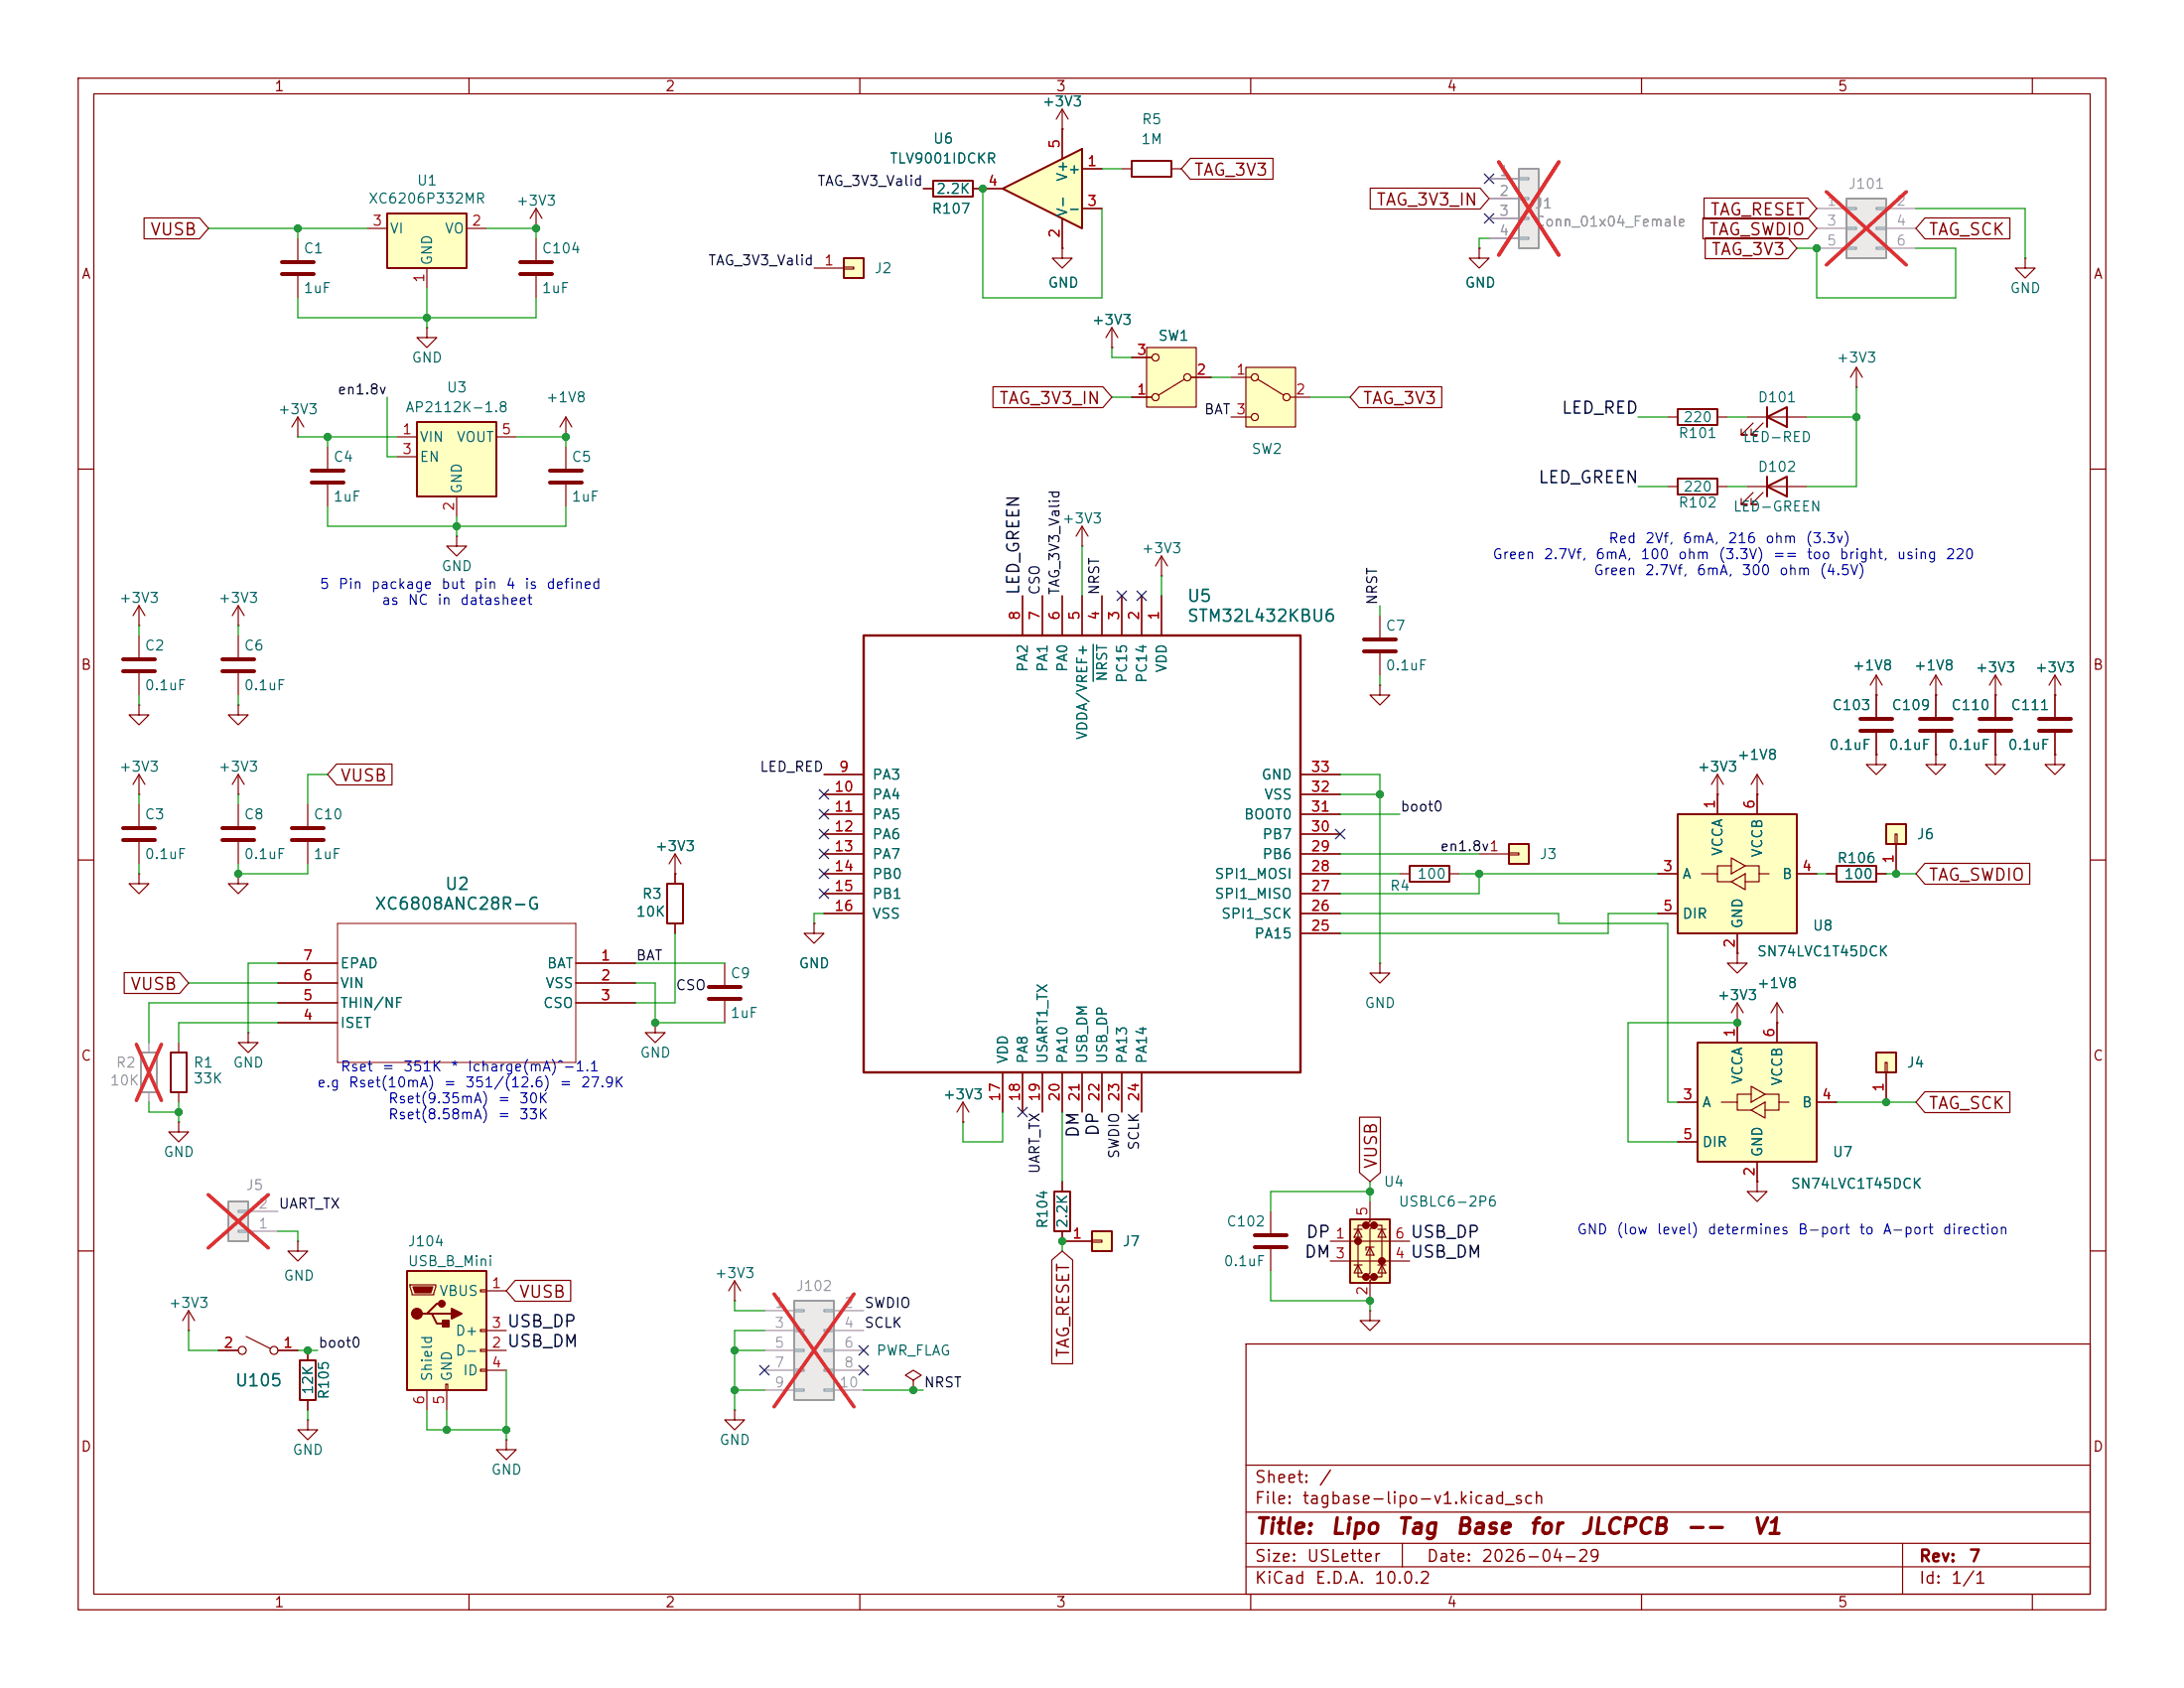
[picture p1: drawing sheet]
<svg xmlns="http://www.w3.org/2000/svg" width="279mm" height="216mm" viewBox="0 0 279 216" stroke-linecap="round" stroke-linejoin="round" font-family="sans-serif">
<g fill="none" stroke="#840000" stroke-width=".15">
<path d="M10 10h259.4v195.9h-259.4zM12 12h255.4v191.9h-255.4zM60 10v2M110 10v2M160 10v2M210 10v2M260 10v2M10 60h2M267.4 60h2M10 110h2M267.4 110h2M10 160h2"/>
<path d="M159.4 171.9h108v32h-108zM267.4 160h2M159.4 197.4h108M159.4 193.4h108M159.4 187.4h108M179.4 197.4v3M243.4 197.4v6.5M60 203.9v2M110 203.9v2M159.4 200.4h108M160 203.9v2M210 203.9v2"/>
<path d="M260 203.9v2"/>
</g>
<path d="M240 134.6h2.6v2.6h-2.6z" fill="#ffffc2"/>
<path d="M240 134.6h2.6v2.6h-2.6z" fill="none" stroke="#840000" stroke-width=".25"/>
<path d="M135.9 31.8v1.2h1.3l-1.3 1.3-1.3-1.3h1.3M135.9 31.8h.1M142.2 44.5h.1M142.2 41.9l-.7 1.3M142.2 41.9l.8 1.3M142.2 41.9v2.6M241.2 135.9h.2v1.3h-.2zM241.3 137.2v3.8M22.9 143.5v1.3h1.2l-1.2 1.3-1.3-1.3h1.3M22.9 143.5h.1M38.1 158.8v1.2h1.3l-1.3 1.3-1.3-1.3h1.3M38.1 158.8h.1" fill="none" stroke="#840000" stroke-width=".15"/>
<path d="M146.7 44.5h6.3v7.6h-6.3z" fill="#ffffc2"/>
<g fill="none" stroke="#840000" stroke-width=".15">
<path d="M68.6 29.2h.1M68.6 26.7l-.8 1.2M68.6 26.7l.7 1.2M68.6 26.7v2.5M144.8 50.8h2.5M144.8 45.7h2.5M146.7 44.5h6.3v7.6h-6.3zM151.5 48.5l-3.3 2M152.4 48.3h2.5M224.8 151.1v1.3h1.3l-1.3 1.3-1.3-1.3h1.3M224.8 151.1h.1M27.9 172.7h2.6"/>
<path d="M31.5 170.9l3 1.6M35.6 172.7h2.5M39.4 172.7v1.3M39.4 179.1v1.2M116.8 176.5l1.1-.6-1.1-.6-1 .6 1 .6v1.3M116.8 177.8h.1M64.8 184.2v1.2h-1.3l1.3 1.3 1.2-1.3h-1.2M64.8 184.2h.1"/>
<circle cx="147.8" cy="45.7" r=".46"/>
<circle cx="147.8" cy="50.8" r=".46"/>
<circle cx="151.9" cy="48.3" r=".46"/>
<circle cx="31" cy="172.7" r=".51"/>
<circle cx="35.1" cy="172.7" r=".51"/>
</g>
<path d="M38.4 174h2v5.1h-2z" fill="none" stroke="#840000" stroke-width=".25"/>
<path d="M52.1 162.6h10.1v15.2h-10.1z" fill="#ffffc2"/>
<path d="M134.9 152.4h2v5.1h-2zM52.1 162.6h10.1v15.2h-10.1zM54.6 168h.6l.7 1.3h1.2M55.2 168h2.6M56.5 166.8h-.6l-1.3 1.2h-.6" fill="none" stroke="#840000" stroke-width=".25"/>
<g fill="none" stroke="#840000" stroke-width=".15">
<path d="M17.8 90.2v1.2h-1.3l1.3 1.3 1.2-1.3h-1.2M17.8 90.2h.1M30.5 99.1l-.8 1.2M30.5 99.1l.7 1.2M30.5 99.1v2.5M30.5 101.6h.1M135.9 151.1v1.3M135.9 157.5v1.3M52.5 164.3h3.3v.3l-.3 1h-2.8zM54.6 177.8v2.5M57 177h.3v.8h-.3zM57.1 177.8v2.5"/>
<path d="M61.5 165h.7v.2h-.7zM61.5 170.1h.7v.2h-.7zM61.5 172.6h.7v.2h-.7zM61.5 175.1h.7v.3h-.7zM62.2 165.1h2.6M62.2 172.7h2.6M62.2 170.2h2.6M62.2 175.3h2.6M175.3 167.6v1.3h1.2l-1.2 1.3-1.3-1.3h1.3M175.3 167.6h.1"/>
</g>
<path d="M52.8 164.6h2.6l-.3 .8h-2z" fill="#840000" stroke="#840000" stroke-width=".15"/>
<g fill="#840000" stroke="#840000" stroke-width=".25">
<path d="M56.6 168.9h.8v.8h-.8z"/>
<path d="M57.8 167.4l1.3 .6-1.3 .7z"/>
<circle cx="53.3" cy="168" r=".63"/>
<circle cx="56.5" cy="166.8" r=".38"/>
</g>
<path d="M172.7 156h5.1v8.1h-5.1z" fill="#ffffc2"/>
<g fill="#840000" stroke="#840000" stroke-width=".51">
<circle cx="173.7" cy="158.7" r=".25"/>
<circle cx="174.8" cy="156.7" r=".25"/>
<circle cx="174.8" cy="163.3" r=".25"/>
<circle cx="175.8" cy="156.7" r=".25"/>
<circle cx="175.8" cy="163.3" r=".25"/>
<circle cx="176.8" cy="161.3" r=".25"/>
</g>
<g fill="none" stroke="#840000" stroke-width=".15">
<path d="M38.1 55.9h.1M38.1 53.3l-.8 1.3M38.1 53.3l.8 1.3M38.1 53.3v2.6M41.9 57.2v2.7M17.8 77.5v2.5M17.8 77.5l-.8 1.2M17.8 77.5l.7 1.2M30.5 77.5v2.5M30.5 77.5l-.8 1.2M30.5 77.5l.7 1.2M41.9 62v2.8"/>
<path d="M130.8 76.2v5.1M133.3 76.2v5.1M135.9 76.2v5.1M138.4 76.2v5.1M141 76.2v5.1M143.5 76.2v5.1M146 76.2v5.1M148.6 76.2v5.1M17.8 80h.1M17.8 99.1l-.8 1.2M17.8 99.1l.7 1.2M17.8 81.3v2.8"/>
<path d="M17.8 86.1v2.8M17.8 99.1v2.5M30.5 90.2v1.2h-1.3l1.3 1.3 1.2-1.3h-1.2M30.5 90.2h.1M30.5 80h.1M30.5 81.3v2.8M30.5 86.1v2.8M105.4 99.1h5.1M166.4 99.1h5M17.8 101.6h.1M105.4 101.6h5.1M105.4 104.1h5.1"/>
<path d="M105.4 106.7h5.1M105.4 109.2h5.1M105.4 111.8h5.1M105.4 114.3h5.1M105.4 116.8h5.1M166.4 101.6h5M166.4 104.1h5M166.4 106.7h5M166.4 109.2h5M166.4 111.8h5M166.4 114.3h5M166.4 116.8h5"/>
<path d="M166.4 119.4h5M128.3 137.2v5M130.8 137.2v5M133.3 137.2v5M135.9 137.2v5M138.4 137.2v5M141 137.2v5M143.5 137.2v5M146 137.2v5M176.5 123.2v1.3h1.3l-1.3 1.2-1.2-1.2h1.2M176.5 123.2h.1M170.2 158.8h10.1"/>
<path d="M173.2 157.2h1M173.7 157.2l.5 1h-1zM174.8 156.7h-1.1v6.6h1.1M175.3 153.7v2.5l-.5 .5h1l-.5 .5v5.6l-.5 .5h1l-.5 .5v2.6M175.3 159.5l.5 1h-1zM175.8 159.5h-1v.4M175.8 156.7h1v6.6h-1M176.3 157.2h1M176.8 157.2l.5 1h-1zM170.2 161.3h10.1M173.2 161.8h1M173.7 161.8l.5 1h-1z"/>
<path d="M176.3 161.8h1M176.8 161.8l.5 1h-1z"/>
</g>
<path d="M172.7 156h5.1v8.1h-5.1z" fill="none" stroke="#840000" stroke-width=".25"/>
<path d="M39.9 60.2h4M39.9 61.7h4M15.7 84.3h4.1M15.7 85.9h4.1M28.4 84.3h4.1M28.4 85.9h4.1" fill="none" stroke="#840000" stroke-width=".51"/>
<path d="M110.5 81.3h55.9v55.9h-55.9z" fill="none" stroke="#840000" stroke-width=".3"/>
<path d="M139.9 82.4v4.7" fill="none" stroke="#006464" stroke-width=".15"/>
<path d="M49.5 27.3h10.2v7h-10.2z" fill="#ffffc2"/>
<path d="M49.5 27.3h10.2v7h-10.2z" fill="none" stroke="#840000" stroke-width=".25"/>
<g fill="none" stroke="#840000" stroke-width=".15">
<path d="M38.1 30.5v2.8M38.1 35.3v2.8M47 29.2h2.5M54.6 34.3v2.5M59.7 29.2h2.5M54.6 41.9v1.3h1.3l-1.3 1.3-1.3-1.3h1.3M54.6 41.9h.1M72.4 55.9h.1M72.4 53.3l-.8 1.3M72.4 53.3l.8 1.3M72.4 53.3v2.6M58.4 68.6v1.3h1.3l-1.3 1.2-1.3-1.2h1.3"/>
<path d="M58.4 68.6h.1M176.5 78.7v2.8M176.5 87.6v1.3h-1.2l1.2 1.3 1.3-1.3h-1.3M176.5 87.6h.1M176.5 83.6v2.8"/>
</g>
<path d="M36.1 33.5h4M36.1 35.1h4M174.5 81.8h4.1M174.5 83.3h4.1" fill="none" stroke="#840000" stroke-width=".51"/>
<path d="M53.3 54h10.2v9.5h-10.2z" fill="#ffffc2"/>
<path d="M53.3 54h10.2v9.5h-10.2zM85.3 113h2.1v5.1h-2.1zM180.3 110.7h5.1v2.1h-5.1z" fill="none" stroke="#840000" stroke-width=".25"/>
<path d="M50.8 55.9h2.5M50.8 58.4h2.5M63.5 55.9h2.5M58.4 63.5v2.5M86.4 111.8h.1M86.4 109.2l-.8 1.3M86.4 109.2l.7 1.3M86.4 109.2v3.8M86.4 118.1v1.3M179.1 111.8h1.2M185.4 111.8h1.3" fill="none" stroke="#840000" stroke-width=".15"/>
<path d="M193 108h2.6v2.5h-2.6z" fill="#ffffc2"/>
<path d="M193 108h2.6v2.5h-2.6z" fill="none" stroke="#840000" stroke-width=".25"/>
<g fill="none" stroke="#840000" stroke-width=".15">
<path d="M148.6 73.7h.1M148.6 71.1l-.8 1.3M148.6 71.1l.8 1.3M148.6 71.1v2.6M189.2 109.2h3.8M193 109.1h1.3v.2h-1.3zM35.6 125.7h7.6M35.6 128.3h7.6M35.6 123.2h7.6M35.6 130.8h7.6M73.7 125.7h7.6M73.7 128.3h7.6"/>
<path d="M73.7 123.2h7.6"/>
</g>
<path d="M43.2 118.1h30.5v17.8h-30.5z" fill="none" stroke="#840000" stroke-width=".13"/>
<path d="M159.4 47h6.3v7.6h-6.3z" fill="#ffffc2"/>
<g fill="none" stroke="#840000" stroke-width=".15">
<path d="M157.5 48.3h2.5M157.5 53.3h2.5M159.4 47h6.3v7.6h-6.3zM160.9 48.5l3.3 2M165.1 50.8h2.5M138.4 69.9h.1M138.4 67.3l-.7 1.3M138.4 67.3l.8 1.3M138.4 67.3v2.6M17.8 111.8v1.2h-1.3l1.3 1.3 1.2-1.3h-1.2M17.8 111.8h.1M17.8 102.9v2.8"/>
<path d="M17.8 107.7v2.8M30.5 111.8v1.2h-1.3l1.3 1.3 1.2-1.3h-1.2M30.5 111.8h.1M30.5 102.9v2.8M30.5 107.7v2.8M39.4 102.9v2.8M39.4 107.7v2.8"/>
<circle cx="160.5" cy="48.3" r=".46"/>
<circle cx="160.5" cy="53.3" r=".46"/>
<circle cx="164.6" cy="50.8" r=".46"/>
</g>
<path d="M15.7 105.9h4.1M15.7 107.4h4.1M28.4 105.9h4.1M28.4 107.4h4.1M37.3 105.9h4.1M37.3 107.4h4.1" fill="none" stroke="#840000" stroke-width=".51"/>
<path d="M29.2 153.7h2.5v5.1h-2.5z" fill="#ebeae8"/>
<path d="M29.2 153.7h2.5v5.1h-2.5z" fill="none" stroke="#9c9b98" stroke-width=".25"/>
<path d="M30.5 157.4h1.2v.2h-1.2zM30.5 154.8h1.2v.3h-1.2zM31.7 157.5h3.9M31.7 154.9h3.9" fill="none" stroke="#9c9b98" stroke-width=".15"/>
<path d="M26.6 152.8l7.7 6.8M34.3 152.8l-7.7 6.8" fill="none" stroke="#e12e31" stroke-width=".46"/>
<path d="M118.1 24.1h1.3M124.5 24.1h1.2M31.7 132.1v1.3h1.3l-1.3 1.2-1.2-1.2h1.2M31.7 132.1h.1M123.2 143.5h.1M123.2 141l-.8 1.2M123.2 141l.8 1.2M123.2 141v2.5M39.4 181.6v1.3h-1.3l1.3 1.3 1.2-1.3h-1.2M39.4 181.6h.1" fill="none" stroke="#840000" stroke-width=".15"/>
<path d="M119.4 23.1h5.1v2h-5.1z" fill="none" stroke="#840000" stroke-width=".25"/>
<path d="M217.2 133.4h15.2v15.2h-15.2z" fill="#ffffc2"/>
<path d="M217.2 133.4h15.2v15.2h-15.2z" fill="none" stroke="#840000" stroke-width=".25"/>
<path d="M222.2 130.8v2.6M224 140h-1.8v1M224 138.9l1.8 1.1-1.8 1zM225.8 140h1.8v1h1.3M227.3 130.8v2.6M214.6 141h2.6M214.6 146.1h2.6M220.2 141h2v1h1.8M224 142l1.8-1v2zM224.8 148.6v2.5M227.6 141v1h-1.8M232.4 141h2.5" fill="none" stroke="#840000" stroke-width=".15"/>
<path d="M139.7 157.5h2.5v2.5h-2.5z" fill="#ffffc2"/>
<path d="M214.6 52.3h5.1v2.1h-5.1zM226.1 53.3l2.5-1.2v2.5zM226.1 52.1v2.5M214.6 61.2h5.1v2h-5.1zM226.1 62.2l2.5-1.2v2.5zM226.1 61v2.5M21.8 134.6h2.1v5.1h-2.1zM139.7 157.5h2.5v2.5h-2.5z" fill="none" stroke="#840000" stroke-width=".25"/>
<g fill="none" stroke="#840000" stroke-width=".15">
<path d="M72.4 57.2v2.7M213.4 53.3h1.2M219.7 53.3h1.3M223.5 53.3h7.6M224.3 54.1l-1.5 1.5h.7h-.7v-.7M225.6 54.1l-1.6 1.5h.8h-.8v-.7M237.5 49.5h.1M237.5 47l-.8 1.3M237.5 47l.8 1.3M237.5 47v2.5M72.4 62v2.8M213.4 62.2h1.2"/>
<path d="M219.7 62.2h1.3M223.5 62.2h7.6M224.3 63l-1.5 1.5h.7h-.7v-.7M225.6 63l-1.6 1.5h.8h-.8v-.7M22.9 133.4v1.2M22.9 139.7v1.3M83.8 130.8v1.3h1.3l-1.3 1.3-1.3-1.3h1.3M83.8 130.8h.1M135.9 158.8h3.8M139.7 158.6h1.3v.3h-1.3z"/>
</g>
<path d="M18 134.6h2.1v5.1h-2.1z" fill="none" stroke="#9c9b98" stroke-width=".25"/>
<path d="M19 133.4v1.2M19 139.7v1.3" fill="none" stroke="#9c9b98" stroke-width=".15"/>
<path d="M17.4 133.6l3.3 7.1M20.7 133.6l-3.3 7.1" fill="none" stroke="#e12e31" stroke-width=".46"/>
<path d="M70.4 60.2h4M70.4 61.7h4" fill="none" stroke="#840000" stroke-width=".51"/>
<path d="M241.3 105.4h2.5v2.6h-2.5z" fill="#ffffc2"/>
<path d="M241.3 105.4h2.5v2.6h-2.5z" fill="none" stroke="#840000" stroke-width=".25"/>
<path d="M242.4 106.7h.3v1.3h-.3zM242.6 108v3.8" fill="none" stroke="#840000" stroke-width=".15"/>
<path d="M107.9 33h2.6v2.6h-2.6z" fill="#ffffc2"/>
<path d="M107.9 33h2.6v2.6h-2.6z" fill="none" stroke="#840000" stroke-width=".25"/>
<g fill="none" stroke="#840000" stroke-width=".15">
<path d="M104.1 34.3h3.8M107.9 34.2h1.3v.2h-1.3zM189.2 31.8v1.2h1.3l-1.3 1.3-1.2-1.3h1.2M189.2 31.8h.1M240 88.9h.1M240 96.5v1.3h1.3l-1.3 1.3-1.2-1.3h1.2M240 96.5h.1M240 86.4v5.3M240 93.7v2.8M240 86.4l.8 1.2M240 86.4l-.7 1.2M247.6 96.5v1.3h1.3l-1.3 1.3-1.2-1.3h1.2"/>
<path d="M247.6 96.5h.1M247.6 88.9h.1M247.6 86.4v5.3M247.6 93.7v2.8M247.6 86.4l.8 1.2M247.6 86.4l-.7 1.2M255.3 96.5v1.3h1.2l-1.2 1.3-1.3-1.3h1.3M255.3 96.5h.1M255.3 88.9h.1M255.3 86.4v5.3M255.3 93.7v2.8M255.3 86.4l.7 1.2"/>
<path d="M255.3 86.4l-.8 1.2M262.9 96.5v1.3h1.3l-1.3 1.3-1.3-1.3h1.3M262.9 96.5h.1M262.9 88.9h.1M262.9 86.4l.8 1.2M262.9 86.4l-.8 1.2M262.9 86.4v5.3M262.9 93.7v2.8M104.1 118.1v1.3h1.3l-1.3 1.3-1.2-1.3h1.2M104.1 118.1h.1M92.7 123.2v2.8M92.7 128v2.8"/>
<path d="M222.2 121.9v1.3h1.3l-1.3 1.3-1.2-1.3h1.2M222.2 121.9h.1M222.2 130.8h.1M222.2 128.3l.8 1.2M222.2 128.3l-.7 1.2M222.2 128.3v2.5M227.3 130.8h.1M227.3 128.3l.8 1.2M227.3 128.3l-.7 1.2M227.3 128.3v2.5M162.6 154.9v2.8M162.6 159.8v2.8"/>
<path d="M24.1 170.2h.1M24.1 167.6l-.7 1.3M24.1 167.6l.8 1.3M24.1 167.6v2.6"/>
</g>
<path d="M238 91.9h4.1M238 93.5h4.1M245.6 91.9h4.1M245.6 93.5h4.1M253.2 91.9h4.1M253.2 93.5h4.1M260.9 91.9h4M260.9 93.5h4M90.7 126.2h4M90.7 127.8h4M160.5 158h4.1M160.5 159.5h4.1" fill="none" stroke="#840000" stroke-width=".51"/>
<path d="M194.3 21.6h2.5v10.2h-2.5z" fill="#ebeae8"/>
<path d="M194.3 21.6h2.5v10.2h-2.5z" fill="none" stroke="#9c9b98" stroke-width=".25"/>
<path d="M190.5 22.9h3.8M190.5 25.4h3.8M190.5 27.9h3.8M190.5 30.5h3.8M194.3 22.7h1.3v.3h-1.3zM194.3 25.3h1.3v.2h-1.3zM194.3 27.8h1.3v.3h-1.3zM194.3 30.4h1.3v.2h-1.3z" fill="none" stroke="#9c9b98" stroke-width=".15"/>
<path d="M191.7 20.7l7.7 11.9M199.4 20.7l-7.7 11.9" fill="none" stroke="#e12e31" stroke-width=".46"/>
<path d="M94 166.4h.1M94 163.8l-.8 1.3M94 163.8l.7 1.3M94 163.8v2.6" fill="none" stroke="#840000" stroke-width=".15"/>
<path d="M101.6 166.4h5.1v12.7h-5.1z" fill="#ebeae8"/>
<path d="M101.6 166.4h5.1v12.7h-5.1z" fill="none" stroke="#9c9b98" stroke-width=".25"/>
<g fill="none" stroke="#9c9b98" stroke-width=".15">
<path d="M97.8 167.6h3.8M97.8 170.2h3.8M97.8 172.7h3.8M97.8 175.3h3.8M97.8 177.8h3.8M101.6 167.5h1.3v.3h-1.3zM101.6 170.1h1.3v.2h-1.3zM101.6 172.6h1.3v.2h-1.3zM101.6 175.1h1.3v.3h-1.3zM101.6 177.7h1.3v.2h-1.3zM105.4 167.5h1.3v.3h-1.3zM105.4 170.1h1.3v.2h-1.3z"/>
<path d="M105.4 172.6h1.3v.2h-1.3zM105.4 175.1h1.3v.3h-1.3zM105.4 177.7h1.3v.2h-1.3zM106.7 167.6h3.8M106.7 170.2h3.8M106.7 172.7h3.8M106.7 175.3h3.8M106.7 177.8h3.8"/>
</g>
<path d="M99 165.5l10.2 14.4M109.2 165.5l-10.2 14.4" fill="none" stroke="#e12e31" stroke-width=".46"/>
<path d="M144.8 20.6h5.1v2h-5.1z" fill="none" stroke="#840000" stroke-width=".25"/>
<path d="M143.5 21.6h1.3M149.9 21.6h1.2" fill="none" stroke="#840000" stroke-width=".15"/>
<path d="M236.2 25.4h5.1v7.6h-5.1z" fill="#ebeae8"/>
<path d="M236.2 25.4h5.1v7.6h-5.1z" fill="none" stroke="#9c9b98" stroke-width=".25"/>
<path d="M232.4 26.7h3.8M232.4 29.2h3.8M232.4 31.8h3.8M236.2 26.5h1.3v.3h-1.3zM236.2 29.1h1.3v.2h-1.3zM236.2 31.6h1.3v.3h-1.3zM240 26.5h1.3v.3h-1.3zM240 29.1h1.3v.2h-1.3zM240 31.6h1.3v.3h-1.3zM241.3 26.7h3.8M241.3 29.2h3.8M241.3 31.8h3.8" fill="none" stroke="#9c9b98" stroke-width=".15"/>
<path d="M233.7 24.5l10.2 9.4M243.9 24.5l-10.2 9.4" fill="none" stroke="#e12e31" stroke-width=".46"/>
<path d="M135.9 16.5h.1M135.9 14l-.8 1.2M135.9 14l.8 1.2M135.9 14v2.5M224.8 99.1l.8 1.2M224.8 99.1l-.8 1.2M224.8 99.1v2.5M224.8 101.6h.1M94 180.3v1.3h1.2l-1.2 1.3-1.3-1.3h1.3M94 180.3h.1" fill="none" stroke="#840000" stroke-width=".15"/>
<path d="M128.3 24.1l10.1-5v10.1z" fill="#ffffc2"/>
<path d="M128.3 24.1l10.1-5v10.1zM234.9 110.7h5.1v2.1h-5.1z" fill="none" stroke="#840000" stroke-width=".25"/>
<path d="M135.9 16.5v3.8M68.6 30.5v2.8M68.6 35.3v2.8M125.7 24.1h2.6M135.9 27.9v3.9M138.4 21.6h2.6M138.4 26.7h2.6M259.1 33v1.3h1.2l-1.2 1.3-1.3-1.3h1.3M259.1 33h.1M233.7 111.8h1.2M240 111.8h1.3" fill="none" stroke="#840000" stroke-width=".15"/>
<path d="M66.5 33.5h4.1M66.5 35.1h4.1" fill="none" stroke="#840000" stroke-width=".51"/>
<path d="M214.6 104.1h15.3v15.3h-15.3z" fill="#ffffc2"/>
<path d="M214.6 104.1h15.3v15.3h-15.3z" fill="none" stroke="#840000" stroke-width=".25"/>
<g fill="none" stroke="#840000" stroke-width=".15">
<path d="M135.9 16.5h.1M135.9 16.5v3.8M18.4 27.9h7.1l1.2 1.3-1.2 1.3h-7.1zM118.1 24.1h1.3M124.5 24.1h3.8M135.9 31.8h.1M135.9 27.9v3.9M138.4 21.6h2.6M138.4 26.7h2.6M152.3 20.3h10.6v2.6h-10.6l-1.2-1.3zM175.3 24.1h14.1l1.1 1.3-1.1 1.3h-14.1zM189.2 31.8h.1"/>
<path d="M217.9 27.9h13.4l1.1 1.3-1.1 1.3h-13.4zM218 25.3h13.3l1.1 1.4-1.1 1.3h-13.3zM218.1 30.4h10.6l1.2 1.4-1.2 1.3h-10.6zM246.3 27.9h10.8v2.6h-10.8l-1.2-1.3zM127 49.5h14.1l1.1 1.3-1.1 1.3h-14.1zM142.2 44.5h.1M144.8 50.8h2.5M144.8 45.7h2.5M152.4 48.3h2.5M173.9 49.5h10.5v2.6h-10.5l-1.2-1.3zM130.8 76.2v5.1M133.3 76.2v5.1"/>
<path d="M135.9 76.2v5.1M138.4 76.2v5.1M141 76.2v5.1M143.5 76.2v5.1M146 76.2v5.1M148.6 76.2v5.1M43.1 97.7h7.1v2.7h-7.1l-1.2-1.3zM105.4 99.1h5.1M166.4 99.1h5M219.7 99.1v5M219.7 99.1l.8 1.2M219.7 99.1l-.8 1.2"/>
<path d="M240 96.5h.1M240 88.9h.1M240 88.9v2.8M240 93.7v2.8M247.6 88.9h.1M247.6 96.5h.1M247.6 88.9v2.8M247.6 93.7v2.8M255.3 88.9h.1M255.3 96.5h.1M255.3 88.9v2.8M255.3 93.7v2.8"/>
<path d="M262.9 88.9h.1M262.9 96.5h.1M262.9 88.9v2.8M262.9 93.7v2.8M86.4 111.8h.1M86.4 111.8v1.2M86.4 118.1v1.3M104.1 118.1h.1M105.4 111.8h5.1M105.4 116.8h5.1M105.4 101.6h5.1M105.4 104.1h5.1"/>
<path d="M105.4 106.7h5.1M105.4 109.2h5.1M105.4 114.3h5.1M166.4 111.8h5M166.4 116.8h5M166.4 101.6h5M166.4 104.1h5M166.4 106.7h5M166.4 109.2h5M166.4 114.3h5M166.4 119.4h5M212.1 111.8h2.5"/>
<path d="M212.1 116.8h2.5M217.7 111.8h2v1h1.8M219.7 101.6h.1M221.5 110.7h-1.8v1.1M221.5 109.7l1.8 1-1.8 1.1zM221.5 112.8l1.8-1v2zM222.2 119.4v2.5M223.3 110.7h1.7v1.1h1.3M224.8 101.6h.1M224.8 101.6v2.5M225 111.8v1h-1.7M229.9 111.8h2.5"/>
<path d="M233.7 111.8h1.2M240 111.8h1.3M242.6 108v3.8M246.3 110.4h13.4v2.7h-13.4l-1.2-1.3zM15.9 124.4h7.1l1.1 1.3-1.1 1.4h-7.1zM35.6 125.7h7.6M35.6 128.3h7.6M35.6 123.2h7.6M35.6 130.8h7.6M73.7 125.7h7.6M73.7 128.3h7.6M73.7 123.2h7.6"/>
<path d="M128.3 137.2v5M130.8 137.2v5M133.3 137.2v5M135.9 137.2v5M138.4 137.2v5M141 137.2v5M143.5 137.2v5M146 137.2v5M222.2 130.8h.1M222.2 121.9h.1M222.2 130.8v2.6M227.3 130.8h.1"/>
<path d="M227.3 130.8v2.6M241.3 137.2v3.8M246.3 139.6h10.8v2.7h-10.8l-1.2-1.3zM123.2 143.5h.1M135.9 157.5v1.3h3.8M135.9 151.1v1.3M173.9 142.9h2.7v7.1l-1.3 1.1-1.4-1.1zM214.6 141h2.6M214.6 146.1h2.6M224.8 151.1h.1M224.8 148.6v2.5M232.4 141h2.5"/>
<path d="M27.9 172.7h2.6M35.6 172.7h2.5M39.4 172.7v1.3M39.4 179.1v1.2M65.9 163.8h7.1v2.6h-7.1l-1.1-1.3zM134.6 161.2l1.3-1.2 1.3 1.2v13.2h-2.6z"/>
</g>
<g fill="none" stroke="#009600" stroke-width=".15">
<path d="M26.7 29.2h20.3M38.1 38.1v2.5h30.5v-2.5M38.1 29.2v1.3M54.6 36.8v5.1M62.2 29.2h6.4v1.3M125.7 24.1v14h15.3v-11.4M141 21.6h2.5M190.5 30.5h-1.3v1.3M229.9 31.8h2.5v6.3h17.8v-6.3h-5.1M245.1 26.7h14v6.3M38.1 55.9h12.7M41.9 55.9v1.3"/>
<path d="M49.5 50.8v7.6h1.3M66 55.9h6.4v1.3M142.2 50.8h2.6M142.2 44.5v1.2h2.6M154.9 48.3h2.6M167.6 50.8h5.1M209.5 53.3h3.9M221 53.3h2.5M231.1 53.3h6.4M237.5 49.5v12.7h-6.4M41.9 64.8v2.5h30.5v-2.5M58.4 66v2.6"/>
<path d="M138.4 69.9v6.3M148.6 73.7v2.5M176.5 77.5v1.2M209.5 62.2h3.9M221 62.2h2.5M17.8 80v1.3M17.8 88.9v1.3M30.5 80v1.3M30.5 88.9v1.3M41.9 99.1h-2.5v3.8M171.4 99.1h5.1v24.1M176.5 86.4v1.2"/>
<path d="M17.8 101.6v1.3M17.8 110.5v1.3M30.5 110.5v1.3h8.9v-1.3M30.5 101.6v1.3M86.4 119.4v8.9h-5.1M105.4 116.8h-1.3v1.3M171.4 116.8h28v1.3h14v22.9h1.2M171.4 111.8h7.7M171.4 109.2h17.8M171.4 101.6h5.1M171.4 104.1h7.7M186.7 111.8h25.4"/>
<path d="M189.2 111.8v2.5h-17.8M212.1 116.8h-6.4v2.6h-34.3M232.4 111.8h1.3M241.3 111.8h3.8M24.1 125.7h11.5M35.6 123.2h-3.9v8.9M35.6 128.3h-16.6v5.1M35.6 130.8h-12.7v2.6M81.3 123.2h11.4M81.3 125.7h2.5v5.1h8.9M222.2 130.8h-13.9v15.3h6.3M19 141v1.2h3.9"/>
<path d="M22.9 141v2.5M35.6 157.5h2.5v1.3M128.3 142.2v3.9h-5.1v-2.6M135.9 142.2v8.9M135.9 158.8v1.2M175.3 152.4h-12.7v2.5M175.3 151.1v2.6M234.9 141h10.2M24.1 170.2v2.5h3.8M38.1 172.7h2.5M64.8 175.3v8.9M94 177.8h3.8"/>
<path d="M94 172.7h3.8M94 166.4v1.2h3.8M97.8 170.2h-3.8v10.1M110.5 177.8h7.6M162.6 162.6v3.8h12.7v1.2M39.4 180.3v1.3M54.6 180.3v2.6h10.2M57.1 180.3v2.6"/>
</g>
<g fill="none" stroke="#000084" stroke-width=".15">
<path d="M189.9 27.3l1.2 1.2M189.9 22.3l1.2 1.2M191.1 27.3l-1.2 1.2M191.1 22.3l-1.2 1.2M142.9 75.6l1.2 1.2M144.1 75.6l-1.2 1.2M145.4 75.6l1.3 1.2M146.7 75.6l-1.3 1.2M104.8 111.2l1.2 1.2M104.8 113.7l1.2 1.2M104.8 101l1.2 1.2M104.8 106.1l1.2 1.2"/>
<path d="M104.8 108.6l1.2 1.2M104.8 103.5l1.2 1.2M106 111.2l-1.2 1.2M106 113.7l-1.2 1.2M106 101l-1.2 1.2M106 106.1l-1.2 1.2M106 108.6l-1.2 1.2M106 103.5l-1.2 1.2M170.8 106.1l1.3 1.2M172.1 106.1l-1.3 1.2M130.2 141.6l1.2 1.2M131.4 141.6l-1.2 1.2"/>
<path d="M97.2 174.7l1.2 1.2M98.4 174.7l-1.2 1.2M109.9 172.1l1.2 1.2M109.9 174.7l1.2 1.2M111.1 172.1l-1.2 1.2M111.1 174.7l-1.2 1.2"/>
</g>
<path d="M139.9 82.4v4.7" fill="none" stroke="#006464" stroke-width=".15"/>
<path d="M190.5 22.9h3.8M190.5 25.4h3.8M190.5 27.9h3.8M190.5 30.5h3.8" fill="none" stroke="#9c9b98" stroke-width=".15"/>
<path d="M191.7 20.7l7.7 11.9M199.4 20.7l-7.7 11.9" fill="none" stroke="#e12e31" stroke-width=".46"/>
<g fill="#009600" stroke="#009600" stroke-width=".13">
<circle cx="135.9" cy="158.8" r=".46"/>
<circle cx="116.8" cy="177.8" r=".46"/>
<circle cx="175.3" cy="152.4" r=".46"/>
<circle cx="175.3" cy="166.4" r=".46"/>
<circle cx="242.6" cy="111.8" r=".46"/>
<circle cx="176.5" cy="101.6" r=".46"/>
<circle cx="189.2" cy="111.8" r=".46"/>
<circle cx="232.4" cy="31.8" r=".46"/>
<circle cx="237.5" cy="53.3" r=".46"/>
<circle cx="241.3" cy="141" r=".46"/>
<circle cx="222.2" cy="130.8" r=".46"/>
<circle cx="94" cy="177.8" r=".46"/>
<circle cx="94" cy="172.7" r=".46"/>
<circle cx="83.8" cy="130.8" r=".46"/>
<circle cx="125.7" cy="24.1" r=".46"/>
<circle cx="68.6" cy="29.2" r=".46"/>
<circle cx="22.9" cy="142.2" r=".46"/>
<circle cx="30.5" cy="111.8" r=".46"/>
<circle cx="58.4" cy="67.3" r=".46"/>
<circle cx="54.6" cy="40.6" r=".46"/>
<circle cx="72.4" cy="55.9" r=".46"/>
<circle cx="38.1" cy="29.2" r=".46"/>
<circle cx="41.9" cy="55.9" r=".46"/>
<circle cx="64.8" cy="182.9" r=".46"/>
<circle cx="57.1" cy="182.9" r=".46"/>
<circle cx="39.4" cy="172.7" r=".46"/>
</g>
<g font-size="2" fill="#840000">
<text x="160.4" y="196.7">Title:</text>
<text x="170.1" y="196.7">Lipo</text>
<text x="178.6" y="196.7">Tag</text>
<text x="186" y="196.7">Base</text>
<text x="195.5" y="196.7">for</text>
<text x="202" y="196.7">JLCPCB</text>
<text x="215.5" y="196.7">--</text>
<text x="224.1" y="196.7">V1</text>
</g>
<g font-size="1.5" fill="#840000">
<text x="152.7" y="22.9">TAG_3V3</text>
<text x="176" y="26.7">TAG_3V3_IN</text>
<text x="218.7" y="27.9">TAG_RESET</text>
<text x="19.1" y="30.5">VUSB</text>
<text x="218.5" y="30.5">TAG_SWDIO</text>
<text x="218.8" y="33">TAG_3V3</text>
<text x="246.6" y="30.5">TAG_SCK</text>
<text x="127.7" y="52.1">TAG_3V3_IN</text>
<text x="174.2" y="52.1">TAG_3V3</text>
<text x="43.4" y="100.3">VUSB</text>
<text x="246.6" y="113">TAG_SWDIO</text>
<text x="16.6" y="127">VUSB</text>
<text x="246.6" y="142.2">TAG_SCK</text>
<text x="176.5" y="149.6" transform="rotate(-90 176.5 149.6)">VUSB</text>
<text x="66.3" y="166.4">VUSB</text>
<text x="137.2" y="173.7" transform="rotate(-90 137.2 173.7)">TAG_RESET</text>
<text x="160.4" y="190">Sheet:</text>
<text x="168.6" y="190">/</text>
<text x="160.4" y="192.7">File:</text>
<text x="166.5" y="192.7">tagbase-lipo-v1.kicad_sch</text>
<text x="160.4" y="202.9">KiCad</text>
<text x="160.4" y="200.1">Size:</text>
<text x="167.1" y="200.1">USLetter</text>
<text x="168.1" y="202.9">E.D.A.</text>
<text x="175.7" y="202.9">10.0.2</text>
<text x="182.4" y="200.1">Date:</text>
<text x="189.4" y="200.1">2026-04-29</text>
<text x="245.4" y="200.1">Rev:</text>
<text x="245.4" y="202.9">Id:</text>
<text x="249.5" y="202.9">1/1</text>
<text x="251.8" y="200.1">7</text>
</g>
<g font-size="1.5" fill="#0f0f0f">
<text x="199.7" y="53.3">LED_RED</text>
<text x="196.7" y="62.2">LED_GREEN</text>
<text x="130.8" y="76.2" transform="rotate(-90 130.8 76.2)">LED_GREEN</text>
<text x="138.4" y="145.7" transform="rotate(-90 138.4 145.7)">DM</text>
<text x="140.9" y="145.4" transform="rotate(-90 140.9 145.4)">DP</text>
<text x="166.8" y="161.3">DM</text>
<text x="167" y="158.7">DP</text>
<text x="180.3" y="161.3">USB_DM</text>
<text x="180.3" y="158.7">USB_DP</text>
<text x="64.8" y="170.1">USB_DP</text>
<text x="64.8" y="172.7">USB_DM</text>
</g>
<g font-size="1.5" fill="#006464">
<text x="151.8" y="77.4">U5</text>
<text x="151.8" y="79.9">STM32L432KBU6</text>
<text x="47.8" y="116.7">XC6808ANC28R-G</text>
<text x="56.8" y="114.2">U2</text>
<text x="30" y="177.7">U105</text>
</g>
<g font-size="1.3" fill="#840000">
<text x="35" y="12">1</text>
<text x="85" y="12">2</text>
<text x="135" y="12">3</text>
<text x="185" y="12">4</text>
<text x="235" y="12">5</text>
<text x="10.3" y="36">A</text>
<text x="267.7" y="36">A</text>
<text x="10.3" y="86">B</text>
<text x="267.7" y="86">B</text>
<text x="10.3" y="136">C</text>
<text x="267.7" y="136">C</text>
<text x="10.3" y="186">D</text>
<text x="267.7" y="186">D</text>
<text x="35" y="205.9">1</text>
<text x="85" y="205.9">2</text>
<text x="135" y="205.9">3</text>
<text x="185" y="205.9">4</text>
<text x="235" y="205.9">5</text>
</g>
<g font-size="1.3" fill="#006464">
<text x="133.2" y="13.9">+3V3</text>
<text x="146" y="16.2">R5</text>
<text x="113.7" y="21.2">TLV9001IDCKR</text>
<text x="119.3" y="18.7">U6</text>
<text x="136.5" y="22.6">+</text>
<text x="136.9" y="23.3" transform="rotate(-90 136.9 23.3)">V+</text>
<text x="145.9" y="18.8">1M</text>
<text x="47" y="26.3">XC6206P332MR</text>
<text x="53.2" y="24">U1</text>
<text x="65.9" y="26.6">+3V3</text>
<text x="119.1" y="27.6">R107</text>
<text x="119.7" y="25.1">2.2K</text>
<text x="136.5" y="27.6">-</text>
<text x="136.9" y="27.8" transform="rotate(-90 136.9 27.8)">V-</text>
<text x="38.7" y="32.7">C1</text>
<text x="49.8" y="30.2">VI</text>
<text x="55.6" y="34" transform="rotate(-90 55.6 34)">GND</text>
<text x="56.8" y="30.2">VO</text>
<text x="69.2" y="32.7">C104</text>
<text x="111.8" y="35.3">J2</text>
<text x="38.7" y="37.8">1uF</text>
<text x="69.2" y="37.8">1uF</text>
<text x="134" y="37.1">GND</text>
<text x="139.6" y="41.9">+3V3</text>
<text x="187.3" y="37.1">GND</text>
<text x="257" y="37.8">GND</text>
<text x="52.6" y="46.7">GND</text>
<text x="148.1" y="43.9">SW1</text>
<text x="234.8" y="46.7">+3V3</text>
<text x="35.5" y="53.3">+3V3</text>
<text x="51.8" y="53">AP2112K-1.8</text>
<text x="57" y="50.5">U3</text>
<text x="69.7" y="51.8">+1V8</text>
<text x="224.8" y="51.8">D101</text>
<text x="42.6" y="59.4">C4</text>
<text x="53.6" y="56.9">VIN</text>
<text x="53.6" y="59.4">EN</text>
<text x="58.3" y="56.9">VOUT</text>
<text x="73" y="59.4">C5</text>
<text x="160" y="58.4">SW2</text>
<text x="214.6" y="56.3">R101</text>
<text x="215.3" y="54.3">220</text>
<text x="222.9" y="56.9">LED-RED</text>
<text x="42.6" y="64.5">1uF</text>
<text x="59.4" y="63.2" transform="rotate(-90 59.4 63.2)">GND</text>
<text x="73" y="64.5">1uF</text>
<text x="214.6" y="65.2">R102</text>
<text x="215.3" y="63.2">220</text>
<text x="221.6" y="65.7">LED-GREEN</text>
<text x="224.8" y="60.7">D102</text>
<text x="135.8" y="67.3">+3V3</text>
<text x="145.9" y="71.1">+3V3</text>
<text x="15.1" y="77.4">+3V3</text>
<text x="27.8" y="77.4">+3V3</text>
<text x="56.4" y="73.4">GND</text>
<text x="18.4" y="83.5">C2</text>
<text x="31.1" y="83.5">C6</text>
<text x="177.2" y="81">C7</text>
<text x="18.4" y="88.6">0.1uF</text>
<text x="31.1" y="88.6">0.1uF</text>
<text x="131.8" y="86.1" transform="rotate(-90 131.8 86.1)">PA2</text>
<text x="134.3" y="86.1" transform="rotate(-90 134.3 86.1)">PA1</text>
<text x="136.9" y="86.1" transform="rotate(-90 136.9 86.1)">PA0</text>
<text x="141.9" y="87.3" transform="rotate(-90 141.9 87.3)">NRST</text>
<text x="144.5" y="87.5" transform="rotate(-90 144.5 87.5)">PC15</text>
<text x="147" y="87.5" transform="rotate(-90 147 87.5)">PC14</text>
<text x="149.6" y="86.1" transform="rotate(-90 149.6 86.1)">VDD</text>
<text x="177.2" y="86.1">0.1uF</text>
<text x="236.9" y="86.1">+1V8</text>
<text x="244.8" y="86.1">+1V8</text>
<text x="252.6" y="86.3">+3V3</text>
<text x="260.2" y="86.3">+3V3</text>
<text x="139.4" y="94.7" transform="rotate(-90 139.4 94.7)">VDDA/VREF+</text>
<text x="234.3" y="91.1">C103</text>
<text x="241.9" y="91.1">C109</text>
<text x="249.5" y="91.1">C110</text>
<text x="257.1" y="91.1">C111</text>
<text x="15.1" y="99">+3V3</text>
<text x="27.8" y="99">+3V3</text>
<text x="111.5" y="100">PA3</text>
<text x="161.3" y="100">GND</text>
<text x="217.1" y="99">+3V3</text>
<text x="222.1" y="97.5">+1V8</text>
<text x="233.9" y="96.2">0.1uF</text>
<text x="241.5" y="96.2">0.1uF</text>
<text x="249.2" y="96.2">0.1uF</text>
<text x="256.8" y="96.2">0.1uF</text>
<text x="18.4" y="105.1">C3</text>
<text x="31.1" y="105.1">C8</text>
<text x="40" y="105.1">C10</text>
<text x="111.5" y="102.6">PA4</text>
<text x="111.5" y="105.1">PA5</text>
<text x="111.5" y="107.7">PA6</text>
<text x="159" y="105.1">BOOT0</text>
<text x="161.4" y="107.7">PB7</text>
<text x="161.6" y="102.6">VSS</text>
<text x="245.1" y="107.7">J6</text>
<text x="18.4" y="110.2">0.1uF</text>
<text x="31.1" y="110.2">0.1uF</text>
<text x="40" y="110.2">1uF</text>
<text x="83.7" y="109.2">+3V3</text>
<text x="111.5" y="110.2">PA7</text>
<text x="111.5" y="112.7">PB0</text>
<text x="155.3" y="112.7">SPI1_MOSI</text>
<text x="161.4" y="110.2">PB6</text>
<text x="181.2" y="112.7">100</text>
<text x="196.9" y="110.2">J3</text>
<text x="215.1" y="112.7">A</text>
<text x="220.7" y="109.6" transform="rotate(-90 220.7 109.6)">VCCA</text>
<text x="225.8" y="109.7" transform="rotate(-90 225.8 109.7)">VCCB</text>
<text x="227.9" y="112.7">B</text>
<text x="234.9" y="110.7">R106</text>
<text x="235.8" y="112.7">100</text>
<text x="81.3" y="117.6">10K</text>
<text x="82.1" y="115.3">R3</text>
<text x="111.5" y="115.3">PB1</text>
<text x="111.5" y="117.8">VSS</text>
<text x="155.3" y="115.3">SPI1_MISO</text>
<text x="156.1" y="117.8">SPI1_SCK</text>
<text x="177.7" y="114.3">R4</text>
<text x="215.1" y="117.8">DIR</text>
<text x="223.2" y="118.9" transform="rotate(-90 223.2 118.9)">GND</text>
<text x="231.8" y="119.3">U8</text>
<text x="43.4" y="124.2">EPAD</text>
<text x="69.9" y="124.2">BAT</text>
<text x="93.4" y="125.4">C9</text>
<text x="102.1" y="124.2">GND</text>
<text x="160.4" y="120.4">PA15</text>
<text x="224.7" y="122.6">SN74LVC1T45DCK</text>
<text x="43.4" y="126.7">VIN</text>
<text x="43.4" y="131.8">ISET</text>
<text x="43.4" y="129.2">THIN/NF</text>
<text x="69.4" y="129.2">CSO</text>
<text x="69.7" y="126.7">VSS</text>
<text x="93.4" y="130.5">1uF</text>
<text x="174.5" y="129.2">GND</text>
<text x="219.6" y="128.2">+3V3</text>
<text x="224.7" y="126.7">+1V8</text>
<text x="24.6" y="136.9">R1</text>
<text x="29.7" y="136.9">GND</text>
<text x="81.8" y="135.6">GND</text>
<text x="129.2" y="136.1" transform="rotate(-90 129.2 136.1)">VDD</text>
<text x="131.8" y="136.1" transform="rotate(-90 131.8 136.1)">PA8</text>
<text x="134.3" y="136.1" transform="rotate(-90 134.3 136.1)">USART1_TX</text>
<text x="136.9" y="136.1" transform="rotate(-90 136.9 136.1)">PA10</text>
<text x="139.4" y="136.1" transform="rotate(-90 139.4 136.1)">USB_DM</text>
<text x="141.9" y="136.1" transform="rotate(-90 141.9 136.1)">USB_DP</text>
<text x="144.5" y="136.1" transform="rotate(-90 144.5 136.1)">PA13</text>
<text x="147" y="136.1" transform="rotate(-90 147 136.1)">PA14</text>
<text x="243.8" y="136.9">J4</text>
<text x="24.6" y="138.9">33K</text>
<text x="120.5" y="140.9">+3V3</text>
<text x="217.7" y="141.9">A</text>
<text x="223.2" y="138.8" transform="rotate(-90 223.2 138.8)">VCCA</text>
<text x="228.3" y="139" transform="rotate(-90 228.3 139)">VCCB</text>
<text x="230.4" y="141.9">B</text>
<text x="20.8" y="148.3">GND</text>
<text x="217.7" y="147">DIR</text>
<text x="225.8" y="148.1" transform="rotate(-90 225.8 148.1)">GND</text>
<text x="234.3" y="148.3">U7</text>
<text x="176.9" y="152.1">U4</text>
<text x="178.8" y="154.6">USBLC6-2P6</text>
<text x="229" y="152.4">SN74LVC1T45DCK</text>
<text x="52.1" y="159.7">J104</text>
<text x="134.3" y="157.2" transform="rotate(-90 134.3 157.2)">R104</text>
<text x="136.9" y="157.2" transform="rotate(-90 136.9 157.2)">2.2K</text>
<text x="143.5" y="159.7">J7</text>
<text x="156.8" y="157.2">C102</text>
<text x="21.5" y="167.6">+3V3</text>
<text x="36.2" y="164.1">GND</text>
<text x="52.1" y="162.3">USB_B_Mini</text>
<text x="56.1" y="166.1">VBUS</text>
<text x="91.3" y="163.8">+3V3</text>
<text x="156.5" y="162.3">0.1uF</text>
<text x="58.2" y="173.7">D-</text>
<text x="58.2" y="171.2">D+</text>
<text x="112" y="173.7">PWR_FLAG</text>
<text x="40.3" y="178.5" transform="rotate(-90 40.3 178.5)">12K</text>
<text x="42.4" y="179.1" transform="rotate(-90 42.4 179.1)">R105</text>
<text x="55.6" y="176.8" transform="rotate(-90 55.6 176.8)">Shield</text>
<text x="58.1" y="176.8" transform="rotate(-90 58.1 176.8)">GND</text>
<text x="59.1" y="176.2">ID</text>
<text x="91.9" y="185.1">GND</text>
<text x="37.3" y="186.4">GND</text>
<text x="62.7" y="188.9">GND</text>
</g>
<g font-size="1.3" fill="#a90000">
<text x="135.9" y="19.1" transform="rotate(-90 135.9 19.1)">5</text>
<text x="139" y="21.6">1</text>
<text x="47.6" y="29.2">3</text>
<text x="60.3" y="29.2">2</text>
<text x="126.3" y="24.1">4</text>
<text x="139" y="26.6">3</text>
<text x="105.3" y="34.3">1</text>
<text x="135.9" y="30.6" transform="rotate(-90 135.9 30.6)">2</text>
<text x="54.6" y="36.3" transform="rotate(-90 54.6 36.3)">1</text>
<text x="145.3" y="45.7">3</text>
<text x="145.3" y="50.8">1</text>
<text x="153" y="48.2">2</text>
<text x="158" y="48.2">1</text>
<text x="165.7" y="50.8">2</text>
<text x="51.4" y="55.9">1</text>
<text x="51.4" y="58.4">3</text>
<text x="64.1" y="55.9">5</text>
<text x="58.4" y="65.5" transform="rotate(-90 58.4 65.5)">2</text>
<text x="130.8" y="79.4" transform="rotate(-90 130.8 79.4)">8</text>
<text x="133.3" y="79.4" transform="rotate(-90 133.3 79.4)">7</text>
<text x="135.9" y="79.4" transform="rotate(-90 135.9 79.4)">6</text>
<text x="138.4" y="79.4" transform="rotate(-90 138.4 79.4)">5</text>
<text x="140.9" y="79.4" transform="rotate(-90 140.9 79.4)">4</text>
<text x="143.5" y="79.4" transform="rotate(-90 143.5 79.4)">3</text>
<text x="146" y="79.4" transform="rotate(-90 146 79.4)">2</text>
<text x="148.6" y="79.4" transform="rotate(-90 148.6 79.4)">1</text>
<text x="106.6" y="101.6">10</text>
<text x="107.2" y="99">9</text>
<text x="167.6" y="101.6">32</text>
<text x="167.6" y="99">33</text>
<text x="106.6" y="104.1">11</text>
<text x="106.6" y="106.7">12</text>
<text x="167.6" y="106.7">30</text>
<text x="167.6" y="104.1">31</text>
<text x="219.7" y="103.6" transform="rotate(-90 219.7 103.6)">1</text>
<text x="224.8" y="103.6" transform="rotate(-90 224.8 103.6)">6</text>
<text x="106.6" y="109.2">13</text>
<text x="106.6" y="111.7">14</text>
<text x="167.6" y="111.7">28</text>
<text x="167.6" y="109.2">29</text>
<text x="212.7" y="111.7">3</text>
<text x="230.4" y="111.7">4</text>
<text x="242.5" y="110.6" transform="rotate(-90 242.5 110.6)">1</text>
<text x="106.6" y="114.3">15</text>
<text x="106.6" y="116.8">16</text>
<text x="167.6" y="119.4">25</text>
<text x="167.6" y="116.8">26</text>
<text x="167.6" y="114.3">27</text>
<text x="212.7" y="116.8">5</text>
<text x="38.7" y="125.7">6</text>
<text x="38.7" y="123.2">7</text>
<text x="76.8" y="125.7">2</text>
<text x="76.8" y="123.2">1</text>
<text x="222.2" y="121.4" transform="rotate(-90 222.2 121.4)">2</text>
<text x="38.7" y="130.8">4</text>
<text x="38.7" y="128.2">5</text>
<text x="76.8" y="128.2">3</text>
<text x="222.2" y="132.8" transform="rotate(-90 222.2 132.8)">1</text>
<text x="227.3" y="132.8" transform="rotate(-90 227.3 132.8)">6</text>
<text x="128.2" y="141" transform="rotate(-90 128.2 141)">17</text>
<text x="130.8" y="141" transform="rotate(-90 130.8 141)">18</text>
<text x="133.3" y="141" transform="rotate(-90 133.3 141)">19</text>
<text x="135.9" y="141" transform="rotate(-90 135.9 141)">20</text>
<text x="138.4" y="141" transform="rotate(-90 138.4 141)">21</text>
<text x="140.9" y="141" transform="rotate(-90 140.9 141)">22</text>
<text x="143.5" y="141" transform="rotate(-90 143.5 141)">23</text>
<text x="146" y="141" transform="rotate(-90 146 141)">24</text>
<text x="215.2" y="140.9">3</text>
<text x="233" y="140.9">4</text>
<text x="241.3" y="139.8" transform="rotate(-90 241.3 139.8)">1</text>
<text x="215.2" y="146">5</text>
<text x="175.2" y="155.6" transform="rotate(-90 175.2 155.6)">5</text>
<text x="224.8" y="150.6" transform="rotate(-90 224.8 150.6)">2</text>
<text x="137.1" y="158.7">1</text>
<text x="170.7" y="158.7">1</text>
<text x="170.7" y="161.3">3</text>
<text x="178.4" y="161.3">4</text>
<text x="178.4" y="158.7">6</text>
<text x="62.8" y="165.1">1</text>
<text x="175.2" y="165.8" transform="rotate(-90 175.2 165.8)">2</text>
<text x="28.5" y="172.7">2</text>
<text x="36.1" y="172.7">1</text>
<text x="62.8" y="172.7">2</text>
<text x="62.8" y="170.2">3</text>
<text x="54.6" y="179.8" transform="rotate(-90 54.6 179.8)">6</text>
<text x="57.1" y="179.8" transform="rotate(-90 57.1 179.8)">5</text>
<text x="62.8" y="175.2">4</text>
</g>
<g font-size="1.3" fill="#a5a4a2">
<text x="191.7" y="22.8">1</text>
<text x="191.7" y="25.4">2</text>
<text x="191.7" y="27.9">3</text>
<text x="233.6" y="26.6">1</text>
<text x="233.6" y="29.2">3</text>
<text x="242.5" y="26.6">2</text>
<text x="242.5" y="29.2">4</text>
<text x="191.7" y="30.5">4</text>
<text x="233.6" y="31.7">5</text>
<text x="242.5" y="31.7">6</text>
<text x="32.9" y="154.9">2</text>
<text x="32.9" y="157.5">1</text>
<text x="99" y="167.6">1</text>
<text x="107.9" y="167.6">2</text>
<text x="99" y="170.2">3</text>
<text x="99" y="172.7">5</text>
<text x="107.9" y="170.2">4</text>
<text x="107.9" y="172.7">6</text>
<text x="99" y="175.2">7</text>
<text x="99" y="177.8">9</text>
<text x="107.3" y="177.8">10</text>
<text x="107.9" y="175.2">8</text>
</g>
<g font-size="1.3" fill="#0f0f0f">
<text x="104.5" y="24.1">TAG_3V3_Valid</text>
<text x="90.5" y="34.3">TAG_3V3_Valid</text>
<text x="43.1" y="50.8">en1.8v</text>
<text x="154" y="53.3">BAT 3</text>
<text x="133.3" y="76.2" transform="rotate(-90 133.3 76.2)">CSO</text>
<text x="135.9" y="76.2" transform="rotate(-90 135.9 76.2)">TAG_3V3_Valid</text>
<text x="140.9" y="76.2" transform="rotate(-90 140.9 76.2)">NRST</text>
<text x="176.5" y="77.5" transform="rotate(-90 176.5 77.5)">NRST</text>
<text x="97.1" y="99">LED_RED</text>
<text x="179.1" y="104.1">boot0</text>
<text x="184.1" y="109.2">en1.8v1</text>
<text x="81.3" y="123.2">BAT</text>
<text x="86.4" y="127">CSO</text>
<text x="143.5" y="148.3" transform="rotate(-90 143.5 148.3)">SWDIO</text>
<text x="146" y="147.2" transform="rotate(-90 146 147.2)">SCLK</text>
<text x="35.6" y="154.9">UART_TX</text>
<text x="133.3" y="150.2" transform="rotate(-90 133.3 150.2)">UART_TX</text>
<text x="110.5" y="167.6">SWDIO</text>
<text x="40.6" y="172.7">boot0</text>
<text x="110.5" y="170.1">SCLK</text>
<text x="118.1" y="177.8">NRST</text>
</g>
<g font-size="1.3" fill="#939391">
<text x="196.3" y="27">J1</text>
<text x="196.3" y="29.3">Conn_01x04_Female</text>
<text x="236.4" y="24.5">J101</text>
<text x="14.7" y="136.9">R2</text>
<text x="14" y="139.1">10K</text>
<text x="31.4" y="152.5">J5</text>
<text x="101.7" y="165.4">J102</text>
</g>
<g font-size="1.3" fill="#0000c2">
<text x="190.8" y="71.8">Green</text>
<text x="197.4" y="71.8">2.7Vf,</text>
<text x="204" y="71.8">6mA,</text>
<text x="205.7" y="69.8">Red</text>
<text x="209.8" y="71.8">100</text>
<text x="210.4" y="69.8">2Vf,</text>
<text x="214.6" y="71.8">ohm</text>
<text x="215.2" y="69.8">6mA,</text>
<text x="219.7" y="71.8">(3.3V)</text>
<text x="220.9" y="69.8">216</text>
<text x="225.7" y="69.8">ohm</text>
<text x="226.7" y="71.8">==</text>
<text x="230.9" y="69.8">(3.3v)</text>
<text x="231" y="71.8">too</text>
<text x="235.2" y="71.8">bright,</text>
<text x="242.6" y="71.8">using</text>
<text x="248.8" y="71.8">220</text>
<text x="40.8" y="75.6">5</text>
<text x="43.2" y="75.6">Pin</text>
<text x="47.4" y="75.6">package</text>
<text x="48.7" y="77.7">as</text>
<text x="52.1" y="77.7">NC</text>
<text x="55.8" y="77.7">in</text>
<text x="56.3" y="75.6">but</text>
<text x="58.8" y="77.7">datasheet</text>
<text x="60.5" y="75.6">pin</text>
<text x="64.6" y="75.6">4</text>
<text x="67" y="75.6">is</text>
<text x="69.8" y="75.6">defined</text>
<text x="203.8" y="73.9">Green</text>
<text x="210.3" y="73.9">2.7Vf,</text>
<text x="216.9" y="73.9">6mA,</text>
<text x="222.7" y="73.9">300</text>
<text x="227.5" y="73.9">ohm</text>
<text x="232.7" y="73.9">(4.5V)</text>
<text x="43.5" y="137.4">Rset</text>
<text x="48.8" y="137.4">=</text>
<text x="51.5" y="137.4">351K</text>
<text x="57.6" y="137.4">*</text>
<text x="59.7" y="137.4">Icharge(mA)^-1.1</text>
<text x="40.5" y="139.4">e.g</text>
<text x="44.5" y="139.4">Rset(10mA)</text>
<text x="49.6" y="141.4">Rset(9.35mA)</text>
<text x="49.6" y="143.5">Rset(8.58mA)</text>
<text x="56.7" y="139.4">=</text>
<text x="59.4" y="139.4">351/(12.6)</text>
<text x="63.6" y="141.4">=</text>
<text x="63.6" y="143.5">=</text>
<text x="66.3" y="141.4">30K</text>
<text x="66.3" y="143.5">33K</text>
<text x="71.5" y="139.4">=</text>
<text x="74.2" y="139.4">27.9K</text>
<text x="201.6" y="158.2">GND</text>
<text x="206.7" y="158.2">(low</text>
<text x="211.9" y="158.2">level)</text>
<text x="218.3" y="158.2">determines</text>
<text x="229.9" y="158.2">B-port</text>
<text x="237.7" y="158.2">to</text>
<text x="240.8" y="158.2">A-port</text>
<text x="248.4" y="158.2">direction</text>
</g>
</svg>
